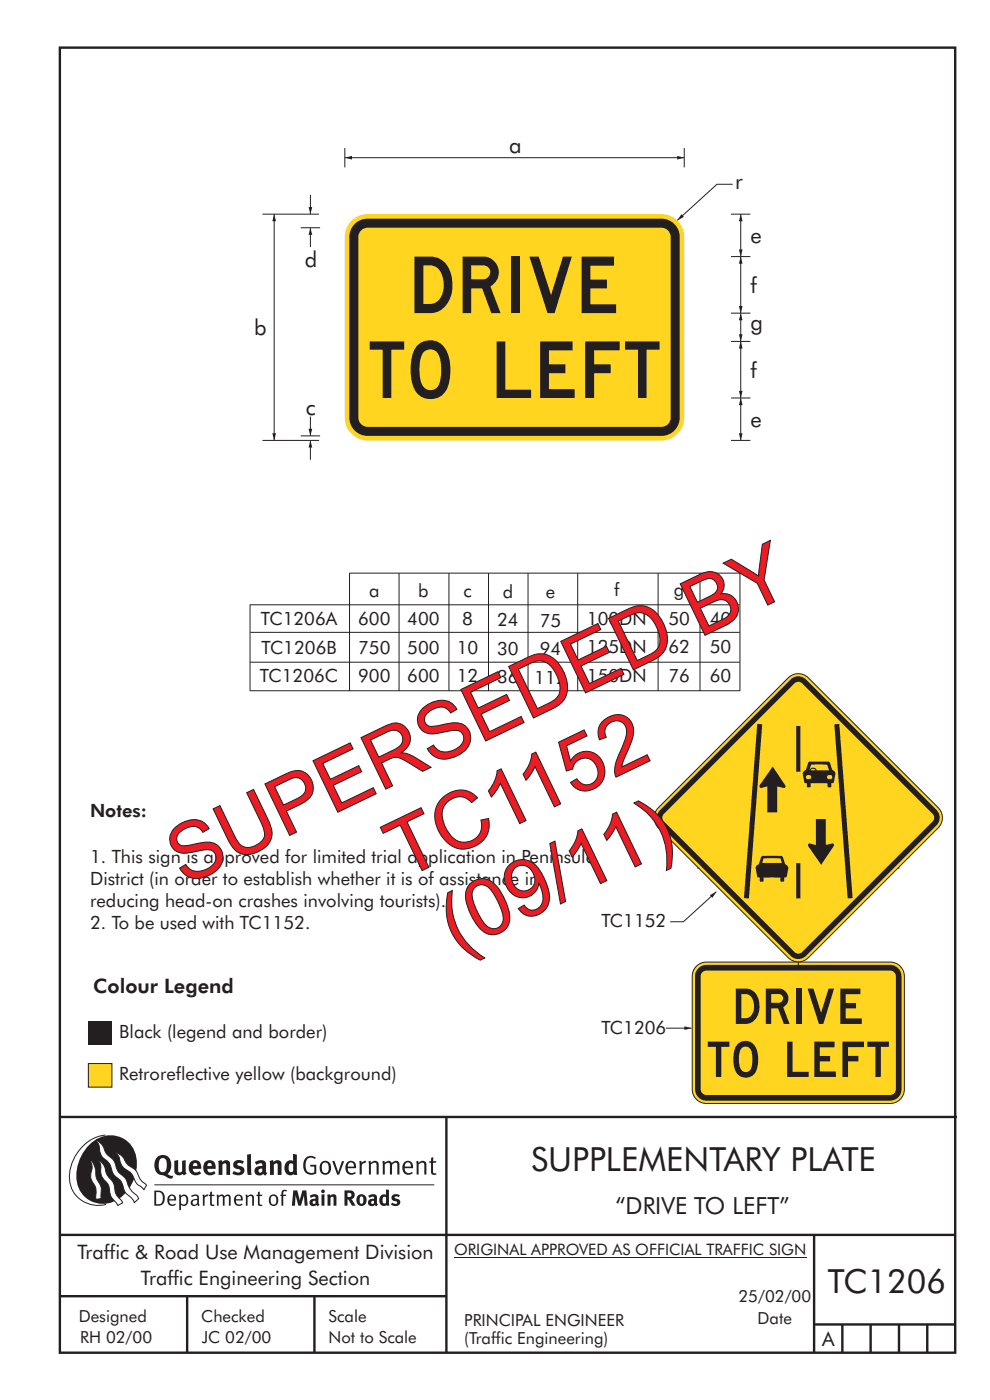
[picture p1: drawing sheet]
<svg xmlns="http://www.w3.org/2000/svg" width="210mm" height="297mm" viewBox="0 0 210 297" stroke-linecap="round" stroke-linejoin="round" font-family="sans-serif">
<g fill="#231f20">
<path d="M64.9 245.6a1.61 1.61 0 0 1 2.1 0l-.2 .3a1.17 1.17 0 0 0-1.4-.2 1.17 1.17 0 0 0-.6 1.3 1.42 1.42 0 0 0 1.2 1.9l.7-.2v-1.2h-.8l-.1-.4h1.3v1.8a1.82 1.82 0 0 1-2.2 0 1.82 1.82 0 0 1-.6-2.1l.2-.7z" fill-rule="evenodd"/>
<path d="M68.2 246.5a1.77 1.77 0 0 0 .4 2.7 1.39 1.39 0 0 0 1.4-.5 1.39 1.39 0 0 0 .2-1.5 1.19 1.19 0 0 0-2-.7zM68.5 246.8a.83 .83 0 0 1 1 .1 .83 .83 0 0 1 .2 .9 .75 .75 0 0 1-.6 1.1 .75 .75 0 0 1-.8-.8v-1z" fill-rule="evenodd"/>
<path d="M70.5 246.4l.4-.1 .8 2.4 .8-2.3h.5l-1.1 2.8h-.4z" fill-rule="evenodd"/>
<path d="M73.6 246.7a1.74 1.74 0 0 0 .5 2.5h.9l.5-.3-.2-.3a.89 .89 0 0 1-1.1 .2 .89 .89 0 0 1-.4-1h1.7a1.15 1.15 0 0 0-.4-1.3 1.15 1.15 0 0 0-1.5 .2zM74 246.8a.67 .67 0 0 1 .8-.1 .67 .67 0 0 1 .3 .8h-1.3z" fill-rule="evenodd"/>
<path d="M76.2 246.4l.4-.1 .1 .4 .5-.4h.5l-.2 .5a.61 .61 0 0 0-.8 .6v1.8h-.4z" fill-rule="evenodd"/>
<path d="M78.1 246.4l.5-.1 .1 .4a.89 .89 0 0 1 .9-.4 .89 .89 0 0 1 .7 .7v2.2h-.4v-2.2l-.1-.2-.3-.1-.8 .4v2.1h-.4z" fill-rule="evenodd"/>
<path d="M81.1 246.4l.4-.1 .1 .4a.83 .83 0 0 1 .8-.4 .83 .83 0 0 1 .7 .5 .86 .86 0 0 1 .9-.5 .86 .86 0 0 1 .7 .7v2.2h-.4l-.1-2.3a.5 .5 0 0 0-.8 0l-.2 .2v2.1h-.5v-2.2l-.4-.3-.7 .4v2.1h-.4z" fill-rule="evenodd"/>
<path d="M85.7 246.7a1.74 1.74 0 0 0 .5 2.5h.9l.5-.3-.2-.3a.89 .89 0 0 1-1.1 .2 .89 .89 0 0 1-.4-1h1.7a1.15 1.15 0 0 0-.5-1.3 1.15 1.15 0 0 0-1.4 .2zM86 246.8a.67 .67 0 0 1 .9-.1 .67 .67 0 0 1 .3 .8h-1.3z" fill-rule="evenodd"/>
<path d="M88.3 246.4l.4-.1 .1 .4a.89 .89 0 0 1 .9-.4 .89 .89 0 0 1 .8 .7v2.2h-.5v-2.2l-.1-.2-.3-.1-.8 .4v2.1h-.4z" fill-rule="evenodd"/>
<path d="M91.5 245.6l.4-.1v.9h.7l-.2 .3h-.5v2.1l.1 .1h.5l.1 .3a.71 .71 0 0 1-1.2-.6v-1.9h-.3v-.3h.3z" fill-rule="evenodd"/>
<path d="M37 246.3l.8-.2v2a.46 .46 0 0 0 .2 .6 .46 .46 0 0 0 .6-.2v-2.2l.8-.2v2.4l.2 .5-.6 .4-.2-.3a1.03 1.03 0 0 1-1.2 .2 1.03 1.03 0 0 1-.6-1.1z" fill-rule="evenodd"/>
<path d="M40.4 246.6a1.64 1.64 0 0 0 0 2.2 1.64 1.64 0 0 0 2.3 .1l-.4-.4a.78 .78 0 0 1-.9 .3 .78 .78 0 0 1-.5-.8h1.8a1.37 1.37 0 0 0-.6-1.7 1.37 1.37 0 0 0-1.7 .3zM41.1 246.9a.48 .48 0 0 1 .6-.1 .48 .48 0 0 1 .2 .6h-1z" fill-rule="evenodd"/>
<path d="M43.5 246.6a1.65 1.65 0 0 0-.2 1.9 1.65 1.65 0 0 0 1.9 .8l.5-.4-.3-.4a.78 .78 0 0 1-.9 .3 .78 .78 0 0 1-.5-.8h1.8a1.37 1.37 0 0 0-.6-1.7 1.37 1.37 0 0 0-1.7 .3zM44.1 246.9a.48 .48 0 0 1 .6-.1 .48 .48 0 0 1 .2 .6h-.9z" fill-rule="evenodd"/>
<path d="M46.3 246.3l.7-.2 .1 .4a.95 .95 0 0 1 1-.3 .95 .95 0 0 1 .7 .8v2.3h-.8v-2.3l-.3-.2-.5 .3v2.2h-.8z" fill-rule="evenodd"/>
<path d="M49.7 246.5a1.73 1.73 0 0 1 2-.1l-.2 .5-.6-.2a.42 .42 0 0 0-.6 .3l.2 .3a1.23 1.23 0 0 1 1.4 1 1.47 1.47 0 0 1-2.3 .9l-.3-.2 .3-.6 .7 .3a.47 .47 0 0 0 .7-.3 .87 .87 0 0 0-1-.5l-.4-.2-.1-.4z" fill-rule="evenodd"/>
<path d="M54.1 246.6l.3 .5 .3-.1a.62 .62 0 0 1 .9 0l.1 .4a1.21 1.21 0 0 0-1.4 .3 1.21 1.21 0 0 0-.1 1.3 1.19 1.19 0 0 0 1.6 .1l.5 .3 .4-.5-.3-.3v-1.4a.96 .96 0 0 0-1.3-1zM55 248l.6-.1v.7a.43 .43 0 0 1-.6 .1 .43 .43 0 0 1 0-.7z" fill-rule="evenodd"/>
<path d="M57.2 246.3l.7-.2 .1 .4a.95 .95 0 0 1 1-.3 .95 .95 0 0 1 .7 .8v2.3h-.8v-2.3l-.2-.2-.6 .3v2.2h-.8z" fill-rule="evenodd"/>
<path d="M62.2 244.8v1.5a1.29 1.29 0 0 0-1.4 .2 1.29 1.29 0 0 0-.5 1.3 1.24 1.24 0 0 0 .6 1.3 1.24 1.24 0 0 0 1.4 0l.1 .2h.7l-.1-4.3zM61.5 246.9l.4-.1 .3 .2v1.5l-.3 .1a.48 .48 0 0 1-.6-.4 1.52 1.52 0 0 1 .2-1.3z" fill-rule="evenodd"/>
<path d="M52.4 245l.8-.2 .2 4.5h-.8l-.1-.2z" fill-rule="evenodd"/>
</g>
<path d="M22.4 240.8a9 9 0 0 0-7.4 10.9 6.2 6.2 0 0 0 7.5 3.8M32.7 251.4h59.4" fill="none" stroke="#231f20" stroke-width=".21"/>
<path d="M19.1 242.7a5.7 5.7 0 0 1 6.5-1.4 5.7 5.7 0 0 1 3.4 5.7 8.6 8.6 0 0 1-6.2 8.3 5.7 5.7 0 0 1-6.5-7 9.9 9.9 0 0 1 2.8-5.6z" fill-rule="evenodd" fill="#231f20"/>
<path d="M24.5 244.5a3.1 3.1 0 0 1 2.3 2.2l.7 .7a3.2 3.2 0 0 1 2 2.4l.4 .6 1.2 1.1-.6 .9-.2-.3a3.5 3.5 0 0 1-1.9-2.1 3.8 3.8 0 0 0-2.1-2.2 3.5 3.5 0 0 1-1-2.2zM20.4 241.9a3.4 3.4 0 0 1 1.9 2.5l.7 .8a3.3 3.3 0 0 1 1.7 2.6 4.4 4.4 0 0 0 1.7 2l.3 .3a6.1 6.1 0 0 0 2.5 3.7l.2 .5-.9 .9a6.1 6.1 0 0 0-1.9-2.2l-.4-.8a3.6 3.6 0 0 0-1.9-2.8l-.6-1a3.6 3.6 0 0 0-1.9-2.8 3.7 3.7 0 0 1-.8-2.4zM21 246.1a3.4 3.4 0 0 1 1.5 2.7l.6 1a3.8 3.8 0 0 1 1.4 3.1l.3 .7 1.2 1.6-1 .6-.5-.8a3.2 3.2 0 0 1-1.3-2.8 4.3 4.3 0 0 0-1.4-2.2 4.7 4.7 0 0 1-.5-2.9zM19.2 246.1a5.1 5.1 0 0 1 1.2 3.7l.3 .7a3.1 3.1 0 0 1 .7 3l.1 .8-1.1 .2-.1-.8a3.5 3.5 0 0 0-.9-3.3 3.6 3.6 0 0 1 .1-2.5z" fill-rule="evenodd" fill="#fff" stroke="#231f20" stroke-width=".21"/>
<g fill="#231f20">
<path d="M33.4 245.5a2.51 2.51 0 0 0 .4 3.7l.8 .1a2.78 2.78 0 0 0 2 .7l.2-.6h-.6l-.7-.3a2.56 2.56 0 0 0 0-3.8 1.83 1.83 0 0 0-2.1 .2zM34 245.9a.87 .87 0 0 1 1 0 .87 .87 0 0 1 .4 .9v.4a1.17 1.17 0 0 1-.9 1.5l-.3-.1a2.38 2.38 0 0 1-.2-2.7z" fill-rule="evenodd"/>
<path d="M33.1 252.9v2.6a1.12 1.12 0 0 0 1.2-.3 1.12 1.12 0 0 0 .2-1.2l-.1-.5-.3-.4zM32.7 252.6h1.1a1.67 1.67 0 0 1 1.2 1.6 1.67 1.67 0 0 1-1.3 1.6h-1zM36.1 253.9l-.2 .5h1.1a.55 .55 0 0 0-.3-.6 .55 .55 0 0 0-.6 .1zM35.8 253.7a.95 .95 0 0 1 1.2-.1 .95 .95 0 0 1 .4 1.1h-1.5a.72 .72 0 0 0 .4 .8 .72 .72 0 0 0 .9-.2l.1 .3a1.15 1.15 0 0 1-1.5 0 1.15 1.15 0 0 1-.2-1.5zM38.4 254.1v1.2a.7 .7 0 0 0 .9 .1 .7 .7 0 0 0 .2-.9 .61 .61 0 0 0-.4-.7 .61 .61 0 0 0-.7 .3zM38 253.5l.3-.1 .1 .4a.95 .95 0 0 1 1.2-.2 .95 .95 0 0 1 .3 1.2 .92 .92 0 0 1-.5 .9 .92 .92 0 0 1-1-.1v1.1l-.4 .1zM40.9 254.8a.5 .5 0 0 0 .2 .8 .5 .5 0 0 0 .7-.4v-.6zM40.5 253.7a1 1 0 0 1 1.7 .3v1.4l.2 .2-.2 .3-.3-.3a.78 .78 0 0 1-1.4-.1 .78 .78 0 0 1 .8-1.1h.5a.58 .58 0 0 0-.3-.7 .58 .58 0 0 0-.7 .2zM43 253.5l.3-.1 .1 .4 .3-.3 .5-.1-.2 .4a.52 .52 0 0 0-.6 .5v1.5h-.4zM44.6 252.9l.4-.1-.1 .7h.6l-.1 .3h-.5v1.5a.35 .35 0 0 0 .6 .3v.2a.57 .57 0 0 1-.6 .1 .57 .57 0 0 1-.3-.5v-1.6h-.3v-.3h.3zM45.9 253.5l.4-.1 .1 .4 .2-.2a.64 .64 0 0 1 1 .2 .7 .7 0 0 1 .8-.4 .7 .7 0 0 1 .5 .6v1.8h-.3v-1.7l-.3-.4-.7 .4v1.7h-.3v-1.6a.38 .38 0 0 0-.3-.5 .38 .38 0 0 0-.5 .2l-.1 .2v1.7h-.4zM50.2 253.9l-.2 .5h1.1a.55 .55 0 0 0-.2-.6 .55 .55 0 0 0-.7 .1zM49.9 253.7a.95 .95 0 0 1 1.2-.1 .95 .95 0 0 1 .4 1.1h-1.5a.72 .72 0 0 0 .4 .8 .72 .72 0 0 0 .9-.2l.1 .3a1.15 1.15 0 0 1-1.5 0 1.15 1.15 0 0 1-.2-1.5zM52.1 253.5l.3-.1 .1 .4a.72 .72 0 0 1 .8-.4 .72 .72 0 0 1 .6 .6v1.8h-.4v-1.6a.45 .45 0 0 0-.3-.5 .45 .45 0 0 0-.5 .2l-.2 .2v1.7h-.3zM54.7 252.9l.4-.1v.7h.6l-.1 .3h-.5v1.5a.35 .35 0 0 0 .5 .3v.2a.57 .57 0 0 1-.6 .1 .57 .57 0 0 1-.3-.5v-1.6h-.3v-.3h.3zM57.6 253.9l-.2 .7a.65 .65 0 0 0 .3 .8 .65 .65 0 0 0 .8-.2l.1-.1a.93 .93 0 0 0-.7-1.4zM57.3 253.7a1.12 1.12 0 0 1 1.4 0 1.12 1.12 0 0 1 .3 1.5 1.01 1.01 0 0 1-1.3 .6 1.01 1.01 0 0 1-.7-1.2zM59.9 252.6l.5-.2 .5 .2-.1 .2-.4-.1-.3 .2v.6h.6l-.1 .3h-.5v2h-.4v-2h-.2v-.3h.2zM62.2 252.6l-.3 3.2h.7l.1-2.3 .6 2.3h.6l.6-2.3 .1 2.3h.7l-.3-3.2h-.9l-.5 2.1-.5-2.1zM65.7 253.7l.3 .4a.51 .51 0 0 1 .5-.3 .51 .51 0 0 1 .4 .4v.1a.88 .88 0 0 0-1.1 .4 .88 .88 0 0 0 .2 1.1 .9 .9 0 0 0 1.1-.2l.3 .3 .4-.4-.2-.2v-1.1a.87 .87 0 0 0-.5-.8 .87 .87 0 0 0-1 .1zM66.4 254.8h.5v.5l-.1 .1h-.3l-.2-.1zM68.2 253.5v2.3h.6v-2.4zM68.1 252.8a.4 .4 0 0 0 .8 0 .4 .4 0 0 0-.8 0zM69.4 253.5l.1 2.3h.6v-1.7a.33 .33 0 0 1 .4-.2 .33 .33 0 0 1 .3 .4v1.5h.6v-1.7a.75 .75 0 0 0-.6-.7 .75 .75 0 0 0-.8 .3v-.3zM73.1 252.6v3.2h.6v-1.3l.3 .2 .7 1.1h.7l-.9-1.4a.94 .94 0 0 0 .7-1 .94 .94 0 0 0-.9-.8zM73.7 253.1a.51 .51 0 0 1 .8 .1 .51 .51 0 0 1-.2 .7l-.6 .1zM75.9 253.7a1.19 1.19 0 0 0-.1 1.7 1.19 1.19 0 0 0 1.8 0 1.19 1.19 0 0 0-.1-1.6 1.19 1.19 0 0 0-1.6-.1zM76.5 253.9l.2-.1a.99 .99 0 0 1 0 1.6 1.06 1.06 0 0 1-.2-1.5zM78.1 253.7l.3 .4a.51 .51 0 0 1 .5-.3 .51 .51 0 0 1 .5 .4v.1a.88 .88 0 0 0-1.2 .4 .88 .88 0 0 0 .2 1.1 .9 .9 0 0 0 1.1-.2l.3 .3 .4-.4-.2-.2v-1.1a.87 .87 0 0 0-.5-.8 .87 .87 0 0 0-1 .1zM78.9 254.8h.4v.5l-.1 .1h-.3l-.1-.1zM81.9 252.3v1.2a1.2 1.2 0 0 0-1.4 .6 1.2 1.2 0 0 0 .2 1.4l.5 .3 .8-.1v.1h.6l-.1-3.4zM81.4 253.9l.5 .1-.1 1.2a.46 .46 0 0 1-.5 0 .46 .46 0 0 1-.1-.5zM83.3 253.6a.79 .79 0 0 0-.1 .9 .79 .79 0 0 0 .9 .4 .33 .33 0 0 1 0 .5 .33 .33 0 0 1-.5 0l-.4-.3-.3 .5a1.15 1.15 0 0 0 1.2 .3 1.15 1.15 0 0 0 .8-1 1.49 1.49 0 0 0-1.2-.8 .4 .4 0 0 1 .3-.3 .4 .4 0 0 1 .4 .1l.2 .1 .2-.4a1.47 1.47 0 0 0-1.5 0z" fill-rule="evenodd"/>
</g>
<g fill="none" stroke="#231f20" stroke-width=".51">
<path d="M12.7 10.1h189.9v276.9h-189.9zM12.7 237h190.3M94.7 236.9v50.1M12.7 262h190M12.7 275h82M39.7 275v12M66.7 275v12M172.7 262v25M172.7 281h30M178.7 281v6M184.7 281v6M190.7 281v6"/>
<path d="M196.7 281v6"/>
</g>
<path d="M18.7 225.6h5v5h-5z" fill-rule="evenodd" fill="#ffd520" stroke="#231f20" stroke-width=".21"/>
<path d="M18.7 216.6h5v5h-5z" fill-rule="evenodd" fill="#231f20"/>
<g fill="none" stroke="#231f20" stroke-width=".21">
<path d="M53 128.3v18.3M53 128.3h103.9M53.1 134.2h103.8M74.1 121.6h82.8M74.1 121.6v25M84.6 121.6v25M95.2 121.6v25M103.6 121.6v25M112 121.6v25M122.5 121.6v25M139.6 121.6v25M148.5 121.6v25"/>
<path d="M157 121.6v25M53 146.6h103.9M53 140.5h103.9M152 189.2l-7 6.4h-2.8M96.3 266.7h74.7"/>
</g>
<path d="M150.6 189.9l1.4-.7-.9 1.3z" fill="#231f20"/>
<path d="M148 204.8l1.2-.6 .6-.1h39a3 3 0 0 1 3 3v24a3 3 0 0 1-3 3h-39a3 3 0 0 1-3-3v-24a3 3 0 0 1 1.2-2.3z" fill-rule="evenodd" fill="#ffd520" stroke="#231f20" stroke-width=".21"/>
<path d="M148.3 205.2l1-.4 .5-.1h39a2.41 2.41 0 0 1 2.4 2.4v24a2.41 2.41 0 0 1-2.4 2.4h-39a2.41 2.41 0 0 1-2.4-2.4v-24a2.4 2.4 0 0 1 .9-1.9z" fill-rule="evenodd" fill="#231f20"/>
<path d="M149.1 206.1l.7-.2h39a1.21 1.21 0 0 1 1.2 1.2v24a1.21 1.21 0 0 1-1.2 1.2h-39a1.21 1.21 0 0 1-1.2-1.2v-24l.1-.4z" fill-rule="evenodd" fill="#ffd520"/>
<g fill="#231f20">
<path d="M168.8 209.7h1.2v7.5h-1.2z"/>
<path d="M171.3 209.7h1.2l1.7 5.1 1.6-5.1h1.1l-2.2 7.5h-1z"/>
<path d="M178.2 209.7h4.3v1.2h-3.1v1.9h2.2v1.2h-2.2v2.1h3.4v1.1h-4.6z"/>
<path d="M150.1 221h4.6v1.1h-1.7v6.4h-1.1v-6.4h-1.8z"/>
<path d="M167 221h1.1v6.4h3.4v1.1h-4.5z"/>
<path d="M172.7 221h4.3v1.2h-3.1v1.8h2.2v1.2h-2.2v2.1h3.4v1.2h-4.6z"/>
<path d="M178.7 221h4.6v1.2h-3.4v1.8h2.2v1.2h-2.2v3.3h-1.2z"/>
<path d="M184 221h4.6v1.1h-1.8v6.4h-1.1v-6.4h-1.7z"/>
<path d="M156.1 209.7v7.5a4.8 4.8 0 0 0 3.5-.4 4.5 4.5 0 0 0 0-6.7 5.2 5.2 0 0 0-3.5-.4zM157.3 210.9a2.15 2.15 0 0 1 2.6 2.3 2.29 2.29 0 0 1-2.6 2.8z"/>
<path d="M163.6 210.9h1.6a.92 .92 0 0 1 .9 .9 .92 .92 0 0 1-.9 .9h-1.6zM162.5 209.7v7.5h1.1v-3.2h1.4l1.3 3.2h1.2l-1.4-3.5a2.1 2.1 0 0 0 1.1-2.3 2.1 2.1 0 0 0-2-1.7z"/>
<path d="M156.6 221.4a6.1 6.1 0 0 0-.7 5.5 2.5 2.5 0 0 0 2.9 1.7 2.5 2.5 0 0 0 2-2.6 5 5 0 0 0-1.3-4.8 2.48 2.48 0 0 0-2.9 .2zM157.3 222.4a1.27 1.27 0 0 1 1.4-.3 1.27 1.27 0 0 1 .8 1.1 5.1 5.1 0 0 1-.4 3.9 1.28 1.28 0 0 1-1.4 .3 1.28 1.28 0 0 1-.8-1.2 4.8 4.8 0 0 1 .4-3.8z"/>
</g>
<path d="M147.9 184.2h.5M149.2 184.2h2.3M169.3 199.6v.6M187.2 184.2h2.3M190.2 184.2h.6M169.3 201v4.1" fill="none" stroke="#231f20" stroke-width=".21"/>
<path d="M167.2 143.8a3 3 0 0 1 4.3 0l27.5 27.6a3 3 0 0 1 0 4.2l-27.5 27.6a3 3 0 0 1-4.3 0l-27.6-27.6a3 3 0 0 1 0-4.2z" fill-rule="evenodd" fill="#ffd520" stroke="#231f20" stroke-width=".21"/>
<path d="M140 171.8l27.7-27.6a2.34 2.34 0 0 1 3.3 0l27.7 27.6a2.34 2.34 0 0 1 0 3.3l-27.7 27.7a2.34 2.34 0 0 1-3.3 0l-27.7-27.7a2.34 2.34 0 0 1 0-3.3z" fill-rule="evenodd" fill="#231f20"/>
<path d="M140.8 172.7l27.7-27.7a1.13 1.13 0 0 1 1.6 0l27.8 27.7a1.13 1.13 0 0 1 0 1.6l-27.8 27.7a1.13 1.13 0 0 1-1.6 0l-27.7-27.7a1.13 1.13 0 0 1 0-1.6z" fill-rule="evenodd" fill="#ffd520"/>
<path d="M161.5 181.7l.3-.1h2h1.9l.3 .1 .5 1.5 .6 .5 .1 .5-.3 1.7-.2 .3h-.4v.8h-.7v-.8h-1.8h-1.8l-.1 .8h-.7v-.8h-.4l-.2-.3-.3-1.7 .1-.5 .6-.5z" fill-rule="evenodd" fill="#231f20"/>
<path d="M161.9 182.2l.3-.1h3.3l.4 1h-4.2z" fill-rule="evenodd" fill="#ffd520"/>
<path d="M173.7 168.1h.1" fill="none" stroke="#231f20" stroke-width=".25"/>
<path d="M171.5 161.7l.3-.1h2h1.9l.3 .1 .5 1.5 .6 .5 .1 .5-.3 1.7-.2 .3h-.4v.8h-.7l-.1-.8h-1.7h-1.8l-.1 .8h-.7v-.8h-.4l-.2-.3-.3-1.7 .1-.5 .6-.5z" fill-rule="evenodd" fill="#231f20"/>
<g fill="#ffd520" stroke="#231f20" stroke-width=".25">
<path d="M171.9 162.2l.3-.1h3.3l.5 1.5h-4.5z" fill-rule="evenodd"/>
<path d="M170.9 164.5a.73 .73 0 0 1 .8-.2 .73 .73 0 0 1 .5 .6 .68 .68 0 0 1-.9 .5 .68 .68 0 0 1-.4-.9z" fill-rule="evenodd"/>
<path d="M175.4 164.5a.73 .73 0 0 1 .8-.2 .73 .73 0 0 1 .5 .6 .68 .68 0 0 1-.9 .5 .68 .68 0 0 1-.4-.9z" fill-rule="evenodd"/>
</g>
<path d="M171.9 163.2a.73 .73 0 0 1 1.2 .2 .69 .69 0 0 1-.6 .5 .69 .69 0 0 1-.7-.5z" fill="none" stroke="#231f20" stroke-width=".25"/>
<path d="M169.3 154v36.6" fill="none" stroke="#231f20" stroke-width=".88" stroke-dasharray="9.7 19.4" stroke-linecap="butt"/>
<g fill="#231f20">
<path d="M163.9 162.6l2.7 4.2-.2 .4h-.2l-1.3-.3v5.5h-2.1v-5.6l-1.3 .4a.35 .35 0 0 1-.4-.5z" fill-rule="evenodd"/>
<path d="M173.1 173.8h2.1v5.5l1.3-.3h.2l.2 .3-2.7 4.2-2.7-3.9a.4 .4 0 0 1 .2-.7l1.4 .4z" fill-rule="evenodd"/>
</g>
<path d="M161.2 153.6l-2.9 37M177.5 153.6l2.8 37" fill="none" stroke="#231f20" stroke-width="1.1" stroke-linecap="butt"/>
<path d="M141.2 218.1h5.5" fill="none" stroke="#231f20" stroke-width=".21"/>
<path d="M145.2 217.7l1.5 .4-1.5 .4z" fill="#231f20"/>
<path d="M74.3 47.2a4.8 4.8 0 0 1 3.7-1.8h62.3a4.8 4.8 0 0 1 4.8 4.8v38.4a4.8 4.8 0 0 1-4.8 4.8h-62.3a4.8 4.8 0 0 1-4.9-4.8v-38.4a4.8 4.8 0 0 1 1.2-3z" fill-rule="evenodd" fill="#ffd520"/>
<path d="M157.1 84.4v9" fill="none" stroke="#231f20" stroke-width=".21"/>
<g fill="#231f20">
<path d="M157.1 84.4l.4 1.5h-.8z"/>
<path d="M156.7 91.9h.8l-.4 1.5z"/>
</g>
<path d="M157.1 45.4v9" fill="none" stroke="#231f20" stroke-width=".21"/>
<g fill="#231f20">
<path d="M157.1 45.4l.4 1.5h-.8z"/>
<path d="M156.7 52.9h.8l-.4 1.5z"/>
</g>
<path d="M157.1 66.4v6" fill="none" stroke="#231f20" stroke-width=".21"/>
<g fill="#231f20">
<path d="M157.1 66.4l.4 1.5h-.8z"/>
<path d="M156.7 70.9h.8l-.4 1.5z"/>
</g>
<path d="M157.1 72.4v12" fill="none" stroke="#231f20" stroke-width=".21"/>
<g fill="#231f20">
<path d="M157.1 72.4l.4 1.5h-.8z"/>
<path d="M156.7 82.9h.8l-.4 1.5z"/>
</g>
<path d="M157.1 54.4v12" fill="none" stroke="#231f20" stroke-width=".21"/>
<g fill="#231f20">
<path d="M157.1 54.4l.4 1.5h-.8z"/>
<path d="M156.7 64.9h.8l-.4 1.5z"/>
</g>
<path d="M155.4 39.1h-3.3l-8.4 7.6M155.1 54.4h4.1M155.1 45.4h4.1M155.1 72.4h4.1M155.1 66.4h4.1M155.1 93.4h4.1M155.1 84.4h4.1" fill="none" stroke="#231f20" stroke-width=".21"/>
<g fill="#231f20">
<path d="M144.5 45.4l.6 .6-1.4 .7z"/>
<path d="M75.2 47.5a3.8 3.8 0 0 1 2.8-1.1h62.3a3.9 3.9 0 0 1 3.9 3.8v38.4a3.9 3.9 0 0 1-3.9 3.9h-62.3a3.9 3.9 0 0 1-3.9-3.9v-38.4a3.8 3.8 0 0 1 1.1-2.7z" fill-rule="evenodd"/>
</g>
<path d="M76.6 48.9l.8-.5 .6-.1h62.3a1.93 1.93 0 0 1 2 1.9v38.4a1.93 1.93 0 0 1-2 2h-62.3a1.93 1.93 0 0 1-2-2v-38.4l.1-.5z" fill-rule="evenodd" fill="#ffd520"/>
<g fill="#231f20">
<path d="M108.3 54.4h1.9v12h-1.9z"/>
<path d="M112.3 54.4h2l2.6 8.2 2.5-8.2h1.9l-3.7 12h-1.5z"/>
<path d="M123.4 54.4h6.9v2h-5.1v2.9h3.5v1.9h-3.5v3.4h5.5v1.8h-7.3z"/>
<path d="M78.4 72.4h7.3v1.8h-2.7v10.2h-1.8v-10.2h-2.8z"/>
<path d="M105.4 72.4h1.8v10.3h5.5v1.7h-7.3z"/>
<path d="M114.6 72.4h6.9v2h-5.1v2.9h3.5v1.9h-3.5v3.4h5.5v1.8h-7.3z"/>
<path d="M124.1 72.4h7.3v1.9h-5.4v3h3.6v1.9h-3.6v5.2h-1.9z"/>
<path d="M132.6 72.4h7.3v1.8h-2.7v10.2h-1.9v-10.2h-2.7z"/>
<path d="M87.9 54.4v12h3.4a5.1 5.1 0 0 0 4.7-5.1 6.2 6.2 0 0 0-3-6.5l-1.1-.3zM89.8 56.3a3.6 3.6 0 0 1 3.2 .7 5.3 5.3 0 0 1-.5 7.1 4 4 0 0 1-2.7 .4z"/>
<path d="M100 56.3h2.5a1.48 1.48 0 0 1 1.5 1.4 1.48 1.48 0 0 1-1.4 1.5h-2.6zM98.1 54.4v12h1.9v-5.2h2.3l1.9 5.2h2l-2.2-5.6a3.4 3.4 0 0 0 1.7-3.7 3.4 3.4 0 0 0-3.1-2.7z"/>
<path d="M88.6 73.2a7.2 7.2 0 0 0-1.5 5.2 6.7 6.7 0 0 0 2 5.6 3.9 3.9 0 0 0 6.2-2.9 9.5 9.5 0 0 0-1.2-7.7 3.8 3.8 0 0 0-5.5-.2zM89.8 74.8a2 2 0 0 1 2.1-.6 2 2 0 0 1 1.4 1.6 8.7 8.7 0 0 1-.5 6.3 2.01 2.01 0 0 1-2.1 .6 2.01 2.01 0 0 1-1.4-1.6 8.2 8.2 0 0 1 .5-6.3z"/>
</g>
<path d="M73.2 33.5h72" fill="none" stroke="#231f20" stroke-width=".21"/>
<g fill="#231f20">
<path d="M143.7 33.1l1.5 .4-1.5 .3z"/>
<path d="M73.2 33.5l1.5-.4v.7z"/>
</g>
<path d="M73.1 31.4v4.1M145.1 31.4v4.1M65.8 93.4v4.1" fill="none" stroke="#231f20" stroke-width=".21"/>
<path d="M65.8 93.4l.4 1.5h-.7z" fill="#231f20"/>
<path d="M65.8 48.3v4.1" fill="none" stroke="#231f20" stroke-width=".21"/>
<path d="M65.8 48.3l.4 1.5h-.7z" fill="#231f20"/>
<path d="M65.8 88.4v4.1" fill="none" stroke="#231f20" stroke-width=".21"/>
<path d="M65.5 91h.7l-.4 1.5z" fill="#231f20"/>
<path d="M65.8 41.3v4.1" fill="none" stroke="#231f20" stroke-width=".21"/>
<path d="M65.5 43.9h.7l-.4 1.5z" fill="#231f20"/>
<path d="M55.7 45.4h12M58.2 45.4v48M63.8 48.3h4.1M55.7 93.4h12M63.8 92.5h4.1" fill="none" stroke="#231f20" stroke-width=".21"/>
<g fill="#231f20">
<path d="M58.2 45.4l.4 1.5h-.8z"/>
<path d="M57.8 91.9h.8l-.4 1.5z"/>
</g>
<g font-size="16.9" fill="#ed1c24">
<text x="39.1" y="188" transform="rotate(-26 39.1 188)">SUPERSEDED BY</text>
<text x="85.6" y="186.6" transform="rotate(-26 85.6 186.6)">TC1152</text>
<text x="96.8" y="202.2" transform="rotate(-26 96.8 202.2)">(09/11)</text>
</g>
<g font-size="7.1" fill="#231f20">
<text x="112.7" y="248.4">SUPPLEMENTARY PLATE</text>
<text x="175.6" y="274.3">TC1206</text>
</g>
<text font-size="5" fill="#231f20" x="130.5" y="257.6">“DRIVE TO LEFT”</text>
<g font-size="4.7" fill="#231f20">
<text x="108" y="32.5">a</text>
<text x="155.9" y="40.2">r</text>
<text x="159.2" y="51.5">e</text>
<text x="64.7" y="56.6">d</text>
<text x="159.2" y="62.2">f</text>
<text x="53.9" y="71.2">b</text>
<text x="159.2" y="70">g</text>
<text x="159.2" y="80.2">f</text>
<text x="64.9" y="88">c</text>
<text x="159.2" y="90.5">e</text>
</g>
<g font-size="4.2" fill="#231f20">
<text x="19.8" y="210.6">Colour Legend</text>
<text x="16.4" y="267">Traffic &amp; Road Use Management Division</text>
<text x="29.9" y="272.6">Traffic Engineering Section</text>
<text x="174.4" y="285.6">A</text>
</g>
<g font-size="3.9" fill="#231f20">
<text x="78.3" y="126.6">a</text>
<text x="88.7" y="126.6">b</text>
<text x="98.3" y="126.6">c</text>
<text x="106.6" y="126.9">d</text>
<text x="115.8" y="126.9">e</text>
<text x="130.3" y="126.5">f</text>
<text x="143" y="126.5">g</text>
<text x="152.2" y="126.5">r</text>
<text x="55.3" y="132.7">TC1206A</text>
<text x="76" y="132.7">600</text>
<text x="86.4" y="132.7">400</text>
<text x="98" y="132.7">8</text>
<text x="105.5" y="132.9">24</text>
<text x="114.5" y="132.9">75</text>
<text x="124.5" y="132.5">100DN</text>
<text x="141.8" y="132.5">50</text>
<text x="150.6" y="132.5">40</text>
<text x="55.5" y="138.7">TC1206B</text>
<text x="76" y="138.7">750</text>
<text x="86.4" y="138.7">500</text>
<text x="96.9" y="138.7">10</text>
<text x="105.5" y="139">30</text>
<text x="114.5" y="139">94</text>
<text x="124.5" y="138.6">125DN</text>
<text x="141.8" y="138.6">62</text>
<text x="150.6" y="138.6">50</text>
<text x="55.1" y="144.8">TC1206C</text>
<text x="76" y="144.8">900</text>
<text x="86.4" y="144.8">600</text>
<text x="96.9" y="144.8">12</text>
<text x="105.5" y="145">36</text>
<text x="113.3" y="145">112</text>
<text x="124.5" y="144.6">150DN</text>
<text x="141.8" y="144.6">76</text>
<text x="150.6" y="144.6">60</text>
<text x="19.1" y="173.3">Notes:</text>
<text x="19.1" y="183.1">1. This sign is approved for limited trial application in Peninsula</text>
<text x="19.1" y="187.8">District (in order to establish whether it is of assistance in</text>
<text x="19.1" y="192.4">reducing head-on crashes involving tourists).</text>
<text x="19.1" y="197.1">2. To be used with TC1152.</text>
<text x="127.6" y="196.7">TC1152</text>
<text x="25.3" y="220.2">Black (legend and border)</text>
<text x="127.6" y="219.3">TC1206</text>
<text x="25.3" y="229.2">Retroreflective yellow (background)</text>
</g>
<g font-size="3.5" fill="#231f20">
<text x="16.7" y="280.4">Designed</text>
<text x="42.7" y="280.4">Checked</text>
<text x="69.7" y="280.4">Scale</text>
<text x="98.5" y="281.4">PRINCIPAL ENGINEER</text>
<text x="156.7" y="276.3">25/02/00</text>
<text x="160.7" y="281">Date</text>
<text x="17" y="284.8">RH 02/00</text>
<text x="42.8" y="284.8">JC 02/00</text>
<text x="69.7" y="285">Not to Scale</text>
<text x="98.5" y="285.1">(Traffic Engineering)</text>
</g>
<text font-size="3.4" fill="#231f20" x="96.3" y="266.3">ORIGINAL APPROVED AS OFFICIAL TRAFFIC SIGN</text>
</svg>
